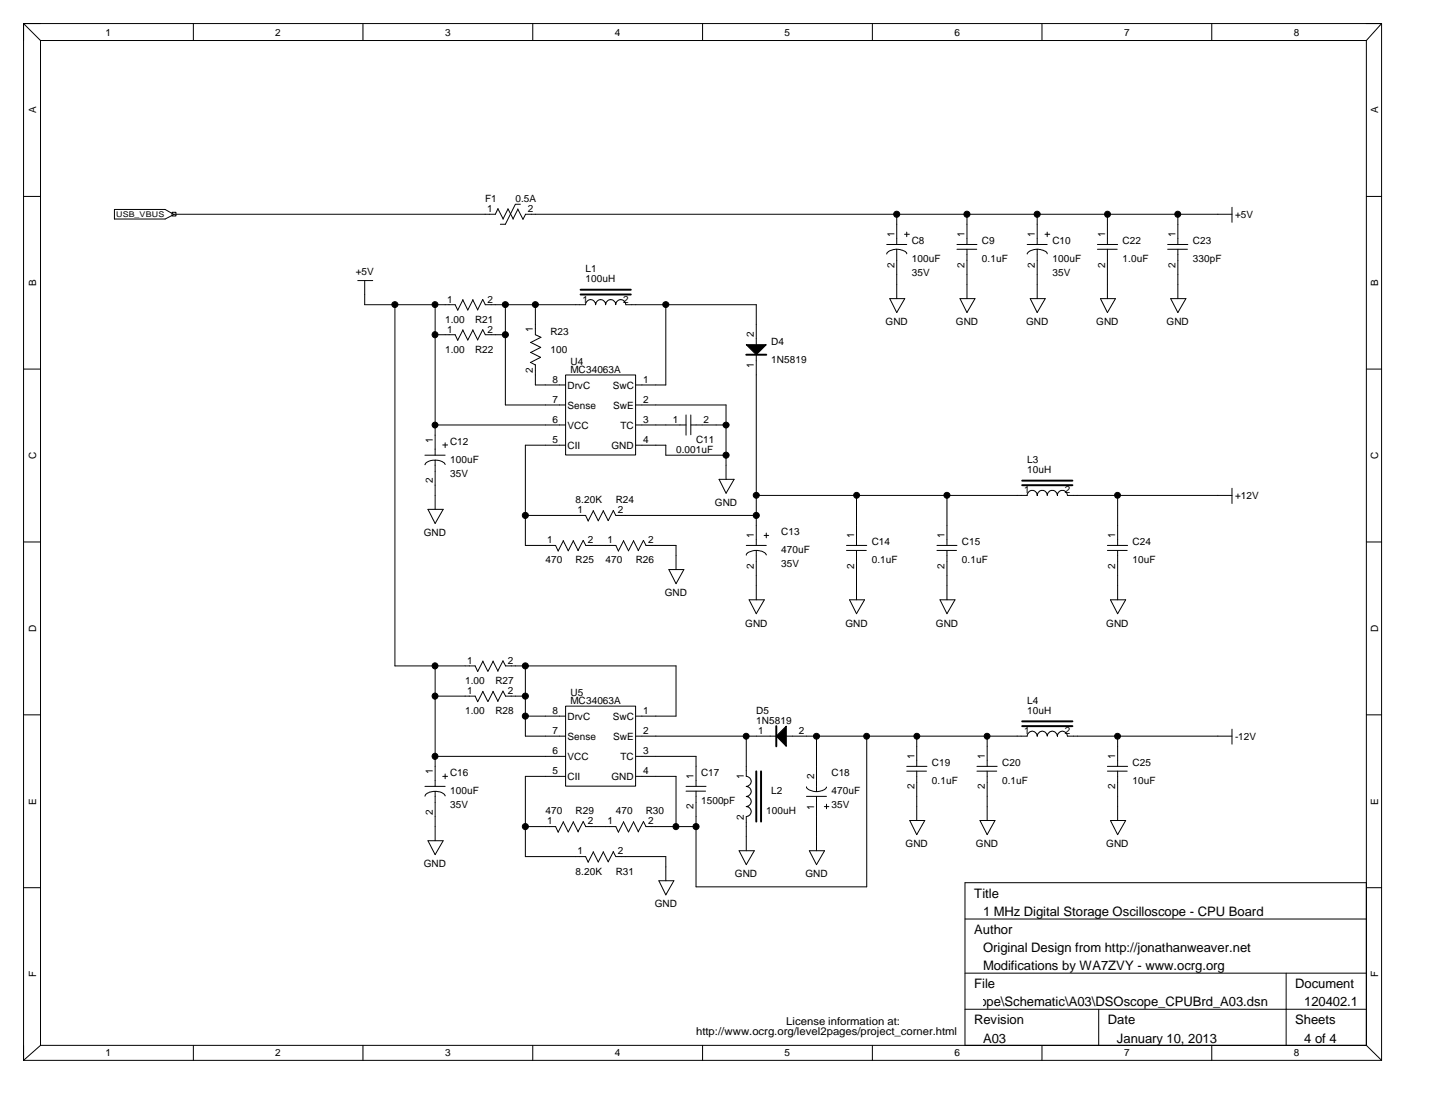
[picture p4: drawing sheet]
<svg xmlns="http://www.w3.org/2000/svg" width="279mm" height="216mm" viewBox="0 0 279 216" stroke-linecap="round" stroke-linejoin="round" font-family="sans-serif">
<g fill="none" stroke="#000" stroke-width=".19">
<path d="M4.6 4.6h264.4M4.6 4.6v201.8M4.6 4.6l3.3 3.3M7.9 7.9h258.1M7.9 7.9v195.6M37.6 4.6v3.3M70.7 4.6v3.3M103.7 4.6v3.3M136.8 4.6v3.3M169.9 4.6v3.3M202.9 4.6v3.3M235.9 4.6v3.3"/>
<path d="M266 7.9v195.6M269 4.6v201.8M269 4.6l-3 3.3M4.6 38.2h3.3M101.3 39.8h-1l-1.9 3.9h-1M266 38.2h3M22.3 40.8h9.8l1.8 1-1.8 .8h-9.8zM33.5 41.3h.8v.8h-.8zM69.7 54.6h2.9M71 54.6v4.7h17.6l.5 1.1 1-2.1M76.9 59.3v70.3h15.6l.5 1.1M84.7 59.3v29.3"/>
<path d="M90.1 58.3l1 2.1 1-2.1M92 58.3l1 2M97 40.6l-.6 1.1h-62.5M97 40.7l1 1.9M98.4 59.3v19.5h11.7M98.9 40.7l1 1.9M98.9 40.7l-1 1.9M100.8 40.7l1 2 .5-1M100.9 40.7l-1 1.9M102.3 41.7h137.6M104.2 59.3v5.9l1.1 .5M129.6 59.3v15.6h-5.8"/>
<path d="M172.6 47.6h3.9M173.2 58.1h3l-1.6 2.7zM174.6 48.5a1.9 1.9 0 0 0-2 1M174.6 48.5a1.98 1.98 0 0 1 1.9 .9M174.6 41.7v5.9M174.6 48.5v9.6M176.1 45.6h1M176.5 45.2v.9M186.3 47.6h3.9M186.3 48.5h3.9M186.9 58.1h2.9l-1.5 2.7zM188.3 41.7v5.9"/>
<path d="M188.3 48.5v9.6M200 47.6h3.9M200.6 58.1h2.9l-1.6 2.7zM201.9 48.5a2.02 2.02 0 0 0-1.9 1M201.9 48.5a2.62 2.62 0 0 1 2 .8v.1M201.9 41.7v5.9M201.9 48.5v9.6M203.5 45.6h.9M203.9 45.2v.9M213.7 47.6h3.9M213.7 48.5h3.8M214.3 58.1h2.9l-1.6 2.7z"/>
<path d="M215.6 41.7v5.9M215.6 48.5v9.6M227.3 47.6h4M227.3 48.5h3.9M227.9 58.1h3l-1.6 2.7zM229.3 41.7v5.9M229.3 48.5v9.6M239.9 40.4v2.9M4.6 71.9h3.3M84.7 65.2h3.9l.5 1.1M90.1 64.2l1 2 1-2M90.1 64.2l-1 2"/>
<path d="M92 64.2l1 2M93 60.3l1-2 .5 1h19.5a.97 .97 0 0 1 1-1 .97 .97 0 0 1 1 1 .99 .99 0 0 1 .8-1 .99 .99 0 0 1 1.1 .8v.2a1 1 0 0 1 1-1 1 1 0 0 1 1 1v-.2a.99 .99 0 0 1 1.1-.7 .99 .99 0 0 1 .8 .9h25.4v7.8M98.4 65.2h-3.9l-.5-1-1 2M103.3 70.5l.9 .5M103.3 68.6l2 1-2 1M103.3 66.6l2 1M104.2 71v3.9h5.9M105.3 67.6l-2 1M105.3 65.7l-2 1M110.1 73h13.7v15.6h-13.7zM123.8 78.8h17.6v14.5M145.3 67.1h3.9l-2 2z"/>
<path d="M147.2 69.1v37.1M266 71.9h3M82.7 88.6h4M83.3 99.2h3l-1.6 2.7zM84.7 89.6h-.4a1.83 1.83 0 0 0-1.6 .9M84.7 89.6h.4a1.69 1.69 0 0 1 1.6 .8M84.7 89.6v9.6M84.7 82.7h25.4M86.2 86.6h.9M86.7 86.2v.9M110.1 86.7h-7.8v19.5h5.9l.5 1.1M115.5 99.4l1 2"/>
<path d="M115.5 99.4l-1 2M117.5 99.4l-1 2M119.4 99.4l.5 .9h27.3M119.4 99.4l-1 2-1-2M123.8 86.7h5.8v1.9h11.8M123.8 82.7h9.8M133.6 80.8v3.9M134.5 82.7h6.9M134.5 80.8v3.8M140 93.3h2.9l-1.5 2.7zM147.2 96.4h52.8a1.09 1.09 0 0 1 .8-.9h.6l.2 .2 .3 .5v.2a1.06 1.06 0 0 1 .8-.9l.8 .1 .4 .6v.2a1.09 1.09 0 0 1 .8-.9h.4a1.09 1.09 0 0 1 .8 .9v-.2l.3-.5 .3-.2h.6a1.09 1.09 0 0 1 .7 .9h32.1M166.8 96.4v9.8"/>
<path d="M184.4 96.4v9.8M217.6 96.4v9.8M239.9 95.1v2.9M4.6 105.5h3.3M102.3 100.3h11.7l.5 1.1M109.7 105.3l.9 1.9M109.7 105.3l-1 1.9M111.6 105.3l1 1.9M111.6 105.3l-1 1.9M114 106.2h5.9l.5 1.1M114.1 106.2l-.5-1-1.1 2M121.4 105.3l1 1.9"/>
<path d="M121.4 105.3l-1 1.9M123.3 105.3l1 1.9M123.4 105.3l-1 1.9M125.7 106.2h5.9v4.7M125.8 106.2l-.5-1-1 2M130.2 110.9h3l-1.6 2.7zM145.3 106.2h3.9M145.9 116.8h2.9l-1.6 2.7zM147.2 107.2a1.9 1.9 0 0 0-1.9 .9M147.2 107.2a1.98 1.98 0 0 1 2 .8M147.2 107.2v9.6M148.8 104.2h.9"/>
<path d="M149.2 103.8v.9M164.8 106.2h4M164.8 107.2h3.9M165.4 116.8h2.9l-1.5 2.7zM166.8 107.2v9.6M182.4 106.2h3.9M182.4 107.2h3.8M183 116.8h2.9l-1.5 2.7zM184.4 107.2v9.6M215.6 106.2h4M215.6 107.2h3.9M216.2 116.8h3l-1.6 2.7z"/>
<path d="M217.6 107.2v9.6M266 105.5h3M4.6 139.2h3.3M84.7 129.6v23.5M84.7 135.5h7.8l.5 1.1M94 128.7l1 2M94 134.6l1 1.9M94 128.7l-1 2M94 134.6l-1 2M96 128.7l1 2M96 134.6l1 1.9M96 128.7l-1 2"/>
<path d="M96 134.6l-1 2M98.4 129.6h33.2v9.8h-7.8M98.4 135.5h3.9M98.4 129.6l-.5-.9-1 2M98.4 135.5l-.5-1-1 2M102.3 139.4h7.8M102.3 129.6v13.7h7.8M110.1 137.5h13.7v15.5h-13.7zM266 139.2h3M82.7 153.1h4M84.7 154.1a2.04 2.04 0 0 0-2 .9M84.7 154.1a1.91 1.91 0 0 1 2 .9"/>
<path d="M84.7 147.2h25.4M84.7 154.1v9.6M86.2 151.1h.9M86.7 150.7v.9M109.7 160l.9 1.9M109.7 160l-1 2M110.1 151.1h-7.8v15.7h11.7l.5 1.1M111.6 160l1 1.9M111.6 160l-1 2M121.4 160l1 1.9M121.4 160l-1 2M123.3 160l1 1.9"/>
<path d="M123.4 160l-1 2M123.8 151.1h7.8v9.8M123.8 143.3h27.3M123.8 147.2h11.7v5.9M133.6 153.1h3.9M133.6 154h3.8M145.3 143.3v7.8a.99 .99 0 0 1 1 .9 .99 .99 0 0 1-.8 1.1h-.2a.99 .99 0 0 1 .9 .9 .99 .99 0 0 1-.7 1h-.2a1 1 0 0 1 1 1 1 1 0 0 1-1 1 1.01 1.01 0 0 1 1 1 1.01 1.01 0 0 1-1 1v6.6M151.1 143.3l2-1.9v3.9zM153.1 143.3h46.9a.97 .97 0 0 1 1-1 .97 .97 0 0 1 .9 1 .99 .99 0 0 1 .9-.9 .99 .99 0 0 1 1.1 .7v.2a1 1 0 0 1 1-1 1 1 0 0 1 1 1 .97 .97 0 0 1 1.4-.8l.4 .4 .1 .4h32.1M157 153.2a1.9 1.9 0 0 0 2 .9M157 155h3.9M159 143.3v10.8"/>
<path d="M159 155v10.6M160.5 157h.9M160.9 153.2a1.91 1.91 0 0 1-1.9 .9M160.9 156.6v.9M168.8 143.3v29.3h-33.3v-18.6M176.5 149.2h4M176.5 150.1h3.9M177.1 159.7h3l-1.6 2.8zM178.5 143.3v5.9M178.5 150.1v9.6M190.2 149.2h4M190.2 150.1h3.9"/>
<path d="M190.8 159.7h2.9l-1.5 2.8zM192.2 143.3v5.9M192.2 150.1v9.6M215.6 149.2h4M215.6 150.1h3.9M216.2 159.7h3l-1.6 2.8zM217.6 143.3v5.9M217.6 150.1v9.6M239.9 142v2.9M4.6 172.8h3.3M83.3 163.7h3l-1.6 2.7zM102.3 160.9h5.9l.5 1.1"/>
<path d="M114 160.9h5.9l.5 1.1M114.1 160.9l-.5-1-1.1 2M115.5 165.8l1 2M115.5 165.8l-1 2M117.5 165.8l-1 2M119.4 165.8l.5 1h9.7v4.7M119.4 165.8l-1 2-1-2M125.7 160.9h9.8M125.8 160.9l-.5-1-1 2M128.3 171.5h2.9l-1.6 2.7zM143.9 165.6h3l-1.6 2.7zM157.6 165.6h2.9l-1.5 2.7z"/>
<path d="M187.9 178.9h78.1M266 171.8h-78.1v31.7M266 172.8h3M187.9 189.5h78.1M187.9 196.5h78.1M213.9 196.5v7M250.4 189.5v14M4.6 206.4h264.4M7.9 203.5h258.1M7.9 203.5l-3.3 2.9M37.6 203.5v2.9M70.7 203.5v2.9"/>
<path d="M103.7 203.5v2.9M136.8 203.5v2.9M169.9 203.5v2.9M202.9 203.5v2.9M235.9 203.5v2.9M266 203.5l3 2.9"/>
<circle cx="76.9" cy="59.3" r=".58"/>
<circle cx="84.7" cy="59.3" r=".57"/>
<circle cx="98.4" cy="59.3" r=".58"/>
<circle cx="104.2" cy="59.3" r=".58"/>
<circle cx="129.6" cy="59.3" r=".58"/>
<circle cx="174.6" cy="41.7" r=".59"/>
<circle cx="188.3" cy="41.7" r=".59"/>
<circle cx="201.9" cy="41.7" r=".59"/>
<circle cx="215.6" cy="41.7" r=".59"/>
<circle cx="229.3" cy="41.7" r=".59"/>
<circle cx="84.7" cy="65.2" r=".59"/>
<circle cx="98.4" cy="65.2" r=".59"/>
<circle cx="84.7" cy="82.7" r=".57"/>
<circle cx="141.4" cy="88.6" r=".59"/>
<circle cx="141.4" cy="82.7" r=".58"/>
<circle cx="147.3" cy="96.4" r=".58"/>
<circle cx="166.8" cy="96.4" r=".57"/>
<circle cx="184.4" cy="96.4" r=".58"/>
<circle cx="217.6" cy="96.4" r=".57"/>
<circle cx="102.3" cy="100.3" r=".59"/>
<circle cx="147.2" cy="100.3" r=".59"/>
<circle cx="84.7" cy="129.6" r=".59"/>
<circle cx="84.7" cy="135.5" r=".59"/>
<circle cx="102.3" cy="135.5" r=".59"/>
<circle cx="102.3" cy="129.6" r=".59"/>
<circle cx="102.3" cy="139.4" r=".59"/>
<circle cx="84.7" cy="147.2" r=".59"/>
<circle cx="145.3" cy="143.3" r=".57"/>
<circle cx="159" cy="143.3" r=".58"/>
<circle cx="168.7" cy="143.3" r=".57"/>
<circle cx="178.5" cy="143.3" r=".57"/>
<circle cx="192.2" cy="143.3" r=".57"/>
<circle cx="217.6" cy="143.3" r=".57"/>
<circle cx="102.3" cy="160.9" r=".59"/>
<circle cx="131.6" cy="160.9" r=".59"/>
<circle cx="135.5" cy="160.9" r=".59"/>
</g>
<g fill="#000">
<path d="M145.3 67.1h3.9l-2 2zM151.1 143.3l2-1.9v3.9z"/>
<circle cx="76.9" cy="59.3" r=".58"/>
<circle cx="84.7" cy="59.3" r=".57"/>
<circle cx="98.4" cy="59.3" r=".58"/>
<circle cx="104.2" cy="59.3" r=".58"/>
<circle cx="129.6" cy="59.3" r=".58"/>
<circle cx="174.6" cy="41.7" r=".59"/>
<circle cx="188.3" cy="41.7" r=".59"/>
<circle cx="201.9" cy="41.7" r=".59"/>
<circle cx="215.6" cy="41.7" r=".59"/>
<circle cx="229.3" cy="41.7" r=".59"/>
<circle cx="84.7" cy="65.2" r=".59"/>
<circle cx="98.4" cy="65.2" r=".59"/>
<circle cx="84.7" cy="82.7" r=".57"/>
<circle cx="141.4" cy="88.6" r=".59"/>
<circle cx="141.4" cy="82.7" r=".58"/>
<circle cx="147.3" cy="96.4" r=".58"/>
<circle cx="166.8" cy="96.4" r=".57"/>
<circle cx="184.4" cy="96.4" r=".58"/>
<circle cx="217.6" cy="96.4" r=".57"/>
<circle cx="102.3" cy="100.3" r=".59"/>
<circle cx="147.2" cy="100.3" r=".59"/>
<circle cx="84.7" cy="129.6" r=".59"/>
<circle cx="84.7" cy="135.5" r=".59"/>
<circle cx="102.3" cy="135.5" r=".59"/>
<circle cx="102.3" cy="129.6" r=".59"/>
<circle cx="102.3" cy="139.4" r=".59"/>
<circle cx="84.7" cy="147.2" r=".59"/>
<circle cx="145.3" cy="143.3" r=".57"/>
<circle cx="159" cy="143.3" r=".58"/>
<circle cx="168.7" cy="143.3" r=".57"/>
<circle cx="178.5" cy="143.3" r=".57"/>
<circle cx="192.2" cy="143.3" r=".57"/>
<circle cx="217.6" cy="143.3" r=".57"/>
<circle cx="102.3" cy="160.9" r=".59"/>
<circle cx="131.6" cy="160.9" r=".59"/>
<circle cx="135.5" cy="160.9" r=".59"/>
</g>
<path d="M113 57.3h9.8M113 56.4h9.8M145.3 69.1h3.9M199 94.5h9.8M199 93.6h9.8M147.2 150.2v9.7M148.2 150.2v9.7M151.1 141.4v3.9M199 141.4h9.8M199 140.4h9.8" fill="none" stroke="#000" stroke-width=".38"/>
<g font-size="2.5">
<text x="189.7" y="174.9">Title</text>
<text x="191.4" y="178.4">1 MHz Digital Storage Oscilloscope - CPU Board</text>
<text x="189.7" y="181.9">Author</text>
<text x="191.4" y="185.4">Original Design from http://jonathanweaver.net</text>
<text x="191.4" y="188.9">Modifications by WA7ZVY - www.ocrg.org</text>
<text x="146" y="195.9">C:\Users\pmesser\_Paul\Design\DSOscope\Schematic\A03\DSOscope_CPUBrd_A03.dsn</text>
<text x="189.7" y="192.4">File</text>
<text x="252.2" y="192.4">Document</text>
<text x="253.9" y="195.9">120402.1</text>
<text x="189.7" y="199.4">Revision</text>
<text x="191.4" y="203">A03</text>
<text x="215.7" y="199.4">Date</text>
<text x="217.5" y="203">January 10, 2013</text>
<text x="252.2" y="199.4">Sheets</text>
<text x="253.9" y="203">4 of 4</text>
</g>
<g font-size="2.1">
<text x="135.5" y="201.5">http://www.ocrg.org/level2pages/project_corner.html</text>
<text x="153.1" y="199.5">License information at:</text>
</g>
<g font-size="1.9">
<text x="20.5" y="7.1">1</text>
<text x="53.6" y="7.1">2</text>
<text x="86.7" y="7.1">3</text>
<text x="119.7" y="7.1">4</text>
<text x="152.8" y="7.1">5</text>
<text x="185.8" y="7.1">6</text>
<text x="218.9" y="7.1">7</text>
<text x="251.9" y="7.1">8</text>
<text x="7" y="22.1" transform="rotate(-90 7 22.1)">A</text>
<text x="268.3" y="22.1" transform="rotate(-90 268.3 22.1)">A</text>
<text x="94.5" y="39.3">F1</text>
<text x="94.9" y="41.3">1</text>
<text x="100.3" y="39.3">0.5A</text>
<text x="102.8" y="41.3">2</text>
<text x="174.1" y="46.1" transform="rotate(-90 174.1 46.1)">1</text>
<text x="177.5" y="47.6">C8</text>
<text x="187.8" y="46.1" transform="rotate(-90 187.8 46.1)">1</text>
<text x="191.2" y="47.6">C9</text>
<text x="201.5" y="46.1" transform="rotate(-90 201.5 46.1)">1</text>
<text x="204.9" y="47.6">C10</text>
<text x="215.2" y="46.1" transform="rotate(-90 215.2 46.1)">1</text>
<text x="218.6" y="47.6">C22</text>
<text x="228.9" y="46.1" transform="rotate(-90 228.9 46.1)">1</text>
<text x="232.3" y="47.6">C23</text>
<text x="240.5" y="42.4">+5V</text>
<text x="69.3" y="53.6">+5V</text>
<text x="114" y="53">L1</text>
<text x="174.1" y="52.1" transform="rotate(-90 174.1 52.1)">2</text>
<text x="177.5" y="51.1">100uF</text>
<text x="177.5" y="53.8">35V</text>
<text x="187.8" y="52.1" transform="rotate(-90 187.8 52.1)">2</text>
<text x="191.2" y="51.1">0.1uF</text>
<text x="201.5" y="52.1" transform="rotate(-90 201.5 52.1)">2</text>
<text x="204.9" y="51.1">100uF</text>
<text x="204.9" y="53.8">35V</text>
<text x="215.2" y="52.1" transform="rotate(-90 215.2 52.1)">2</text>
<text x="218.6" y="51.1">1.0uF</text>
<text x="228.9" y="52.1" transform="rotate(-90 228.9 52.1)">2</text>
<text x="232.3" y="51.1">330pF</text>
<text x="7" y="55.7" transform="rotate(-90 7 55.7)">B</text>
<text x="87.1" y="58.9">1</text>
<text x="94.9" y="58.9">2</text>
<text x="113.4" y="58.9">1</text>
<text x="114" y="55">100uH</text>
<text x="121.3" y="58.9">2</text>
<text x="268.3" y="55.7" transform="rotate(-90 268.3 55.7)">B</text>
<text x="86.7" y="62.8">1.00</text>
<text x="87.1" y="64.7">1</text>
<text x="92.5" y="62.8">R21</text>
<text x="94.9" y="64.7">2</text>
<text x="103.8" y="64.7" transform="rotate(-90 103.8 64.7)">1</text>
<text x="107.2" y="65.1">R23</text>
<text x="146.8" y="65.7" transform="rotate(-90 146.8 65.7)">2</text>
<text x="172.4" y="63.3">GND</text>
<text x="186.1" y="63.3">GND</text>
<text x="199.8" y="63.3">GND</text>
<text x="213.5" y="63.3">GND</text>
<text x="227.1" y="63.3">GND</text>
<text x="86.7" y="68.6">1.00</text>
<text x="92.5" y="68.6">R22</text>
<text x="107.2" y="68.6">100</text>
<text x="111.1" y="71">U4</text>
<text x="146.8" y="71.6" transform="rotate(-90 146.8 71.6)">1</text>
<text x="150.2" y="67.1">D4</text>
<text x="150.2" y="70.6">1N5819</text>
<text x="103.8" y="72.6" transform="rotate(-90 103.8 72.6)">2</text>
<text x="107.6" y="74.5">8</text>
<text x="110.5" y="75.7">DrvC</text>
<text x="111.1" y="72.6">MC34063A</text>
<text x="119.3" y="75.7">SwC</text>
<text x="125.2" y="74.5">1</text>
<text x="107.6" y="82.3">6</text>
<text x="107.6" y="78.4">7</text>
<text x="110.5" y="83.5">VCC</text>
<text x="110.5" y="79.6">Sense</text>
<text x="119.4" y="79.6">SwE</text>
<text x="120.8" y="83.5">TC</text>
<text x="125.2" y="82.3">3</text>
<text x="125.2" y="78.4">2</text>
<text x="131" y="82.3">1</text>
<text x="137" y="82.3">2</text>
<text x="7" y="89.4" transform="rotate(-90 7 89.4)">C</text>
<text x="84.3" y="86.2" transform="rotate(-90 84.3 86.2)">1</text>
<text x="87.6" y="86.6">C12</text>
<text x="107.6" y="86.2">5</text>
<text x="110.5" y="87.4">CII</text>
<text x="119.1" y="87.4">GND</text>
<text x="125.2" y="86.2">4</text>
<text x="131.6" y="88.2">0.001uF</text>
<text x="135.5" y="86.2">C11</text>
<text x="268.3" y="89.4" transform="rotate(-90 268.3 89.4)">C</text>
<text x="84.3" y="94.1" transform="rotate(-90 84.3 94.1)">2</text>
<text x="87.6" y="90.1">100uF</text>
<text x="87.6" y="92.9">35V</text>
<text x="200" y="90.1">L3</text>
<text x="200" y="92.1">10uH</text>
<text x="112.1" y="98">8.20K</text>
<text x="112.5" y="99.9">1</text>
<text x="119.9" y="98">R24</text>
<text x="120.3" y="99.9">2</text>
<text x="139.2" y="98.5">GND</text>
<text x="199.4" y="96">1</text>
<text x="207.3" y="96">2</text>
<text x="240.5" y="97.2">+12V</text>
<text x="82.5" y="104.4">GND</text>
<text x="106.6" y="105.8">1</text>
<text x="114.5" y="105.8">2</text>
<text x="118.3" y="105.8">1</text>
<text x="126.2" y="105.8">2</text>
<text x="146.8" y="104.7" transform="rotate(-90 146.8 104.7)">1</text>
<text x="152.1" y="104.2">C13</text>
<text x="152.1" y="107.8">470uF</text>
<text x="166.3" y="104.7" transform="rotate(-90 166.3 104.7)">1</text>
<text x="169.7" y="106.2">C14</text>
<text x="183.9" y="104.7" transform="rotate(-90 183.9 104.7)">1</text>
<text x="187.3" y="106.2">C15</text>
<text x="217.1" y="104.7" transform="rotate(-90 217.1 104.7)">1</text>
<text x="220.5" y="106.2">C24</text>
<text x="106.2" y="109.7">470</text>
<text x="112.1" y="109.7">R25</text>
<text x="117.9" y="109.7">470</text>
<text x="123.8" y="109.7">R26</text>
<text x="146.8" y="110.7" transform="rotate(-90 146.8 110.7)">2</text>
<text x="152.1" y="110.5">35V</text>
<text x="166.3" y="110.7" transform="rotate(-90 166.3 110.7)">2</text>
<text x="169.7" y="109.7">0.1uF</text>
<text x="183.9" y="110.7" transform="rotate(-90 183.9 110.7)">2</text>
<text x="187.3" y="109.7">0.1uF</text>
<text x="217.1" y="110.7" transform="rotate(-90 217.1 110.7)">2</text>
<text x="220.5" y="109.7">10uF</text>
<text x="129.4" y="116.1">GND</text>
<text x="7" y="123.1" transform="rotate(-90 7 123.1)">D</text>
<text x="145.1" y="122">GND</text>
<text x="164.6" y="122">GND</text>
<text x="182.2" y="122">GND</text>
<text x="215.4" y="122">GND</text>
<text x="268.3" y="123.1" transform="rotate(-90 268.3 123.1)">D</text>
<text x="90.9" y="129.2">1</text>
<text x="98.9" y="129.2">2</text>
<text x="90.6" y="133.2">1.00</text>
<text x="90.9" y="135.1">1</text>
<text x="96.4" y="133.2">R27</text>
<text x="98.9" y="135.1">2</text>
<text x="111.1" y="135.5">U5</text>
<text x="111.1" y="137">MC34063A</text>
<text x="200" y="137">L4</text>
<text x="90.6" y="139">1.00</text>
<text x="96.4" y="139">R28</text>
<text x="107.6" y="142.9">7</text>
<text x="107.6" y="139">8</text>
<text x="110.5" y="140.1">DrvC</text>
<text x="119.3" y="140.1">SwC</text>
<text x="125.2" y="139">1</text>
<text x="125.2" y="142.9">2</text>
<text x="147.2" y="139">D5</text>
<text x="147.2" y="140.9">1N5819</text>
<text x="147.6" y="142.9">1</text>
<text x="155.5" y="142.9">2</text>
<text x="199.4" y="142.9">1</text>
<text x="200" y="139">10uH</text>
<text x="207.3" y="142.9">2</text>
<text x="107.6" y="146.8">6</text>
<text x="110.5" y="148">VCC</text>
<text x="110.5" y="144.1">Sense</text>
<text x="119.4" y="144.1">SwE</text>
<text x="120.8" y="148">TC</text>
<text x="125.2" y="146.8">3</text>
<text x="178" y="147.8" transform="rotate(-90 178 147.8)">1</text>
<text x="181.5" y="149.2">C19</text>
<text x="191.7" y="147.8" transform="rotate(-90 191.7 147.8)">1</text>
<text x="195.1" y="149.2">C20</text>
<text x="217.1" y="147.8" transform="rotate(-90 217.1 147.8)">1</text>
<text x="220.5" y="149.2">C25</text>
<text x="240.5" y="144.1">-12V</text>
<text x="84.3" y="150.7" transform="rotate(-90 84.3 150.7)">1</text>
<text x="87.6" y="151.1">C16</text>
<text x="87.6" y="154.6">100uF</text>
<text x="107.6" y="150.7">5</text>
<text x="110.5" y="151.9">CII</text>
<text x="119.1" y="151.9">GND</text>
<text x="125.2" y="150.7">4</text>
<text x="135.1" y="151.7" transform="rotate(-90 135.1 151.7)">1</text>
<text x="136.5" y="151.1">C17</text>
<text x="144.8" y="151.7" transform="rotate(-90 144.8 151.7)">1</text>
<text x="150.2" y="154.6">L2</text>
<text x="158.5" y="151.7" transform="rotate(-90 158.5 151.7)">2</text>
<text x="161.9" y="151.1">C18</text>
<text x="161.9" y="154.6">470uF</text>
<text x="178" y="153.7" transform="rotate(-90 178 153.7)">2</text>
<text x="181.5" y="152.7">0.1uF</text>
<text x="191.7" y="153.7" transform="rotate(-90 191.7 153.7)">2</text>
<text x="195.1" y="152.7">0.1uF</text>
<text x="217.1" y="153.7" transform="rotate(-90 217.1 153.7)">2</text>
<text x="220.5" y="152.7">10uF</text>
<text x="7" y="156.6" transform="rotate(-90 7 156.6)">E</text>
<text x="84.3" y="158.6" transform="rotate(-90 84.3 158.6)">2</text>
<text x="87.6" y="157.4">35V</text>
<text x="106.2" y="158.6">470</text>
<text x="106.6" y="160.5">1</text>
<text x="112.1" y="158.6">R29</text>
<text x="114.5" y="160.5">2</text>
<text x="118.3" y="160.5">1</text>
<text x="119.9" y="158.6">470</text>
<text x="125.7" y="158.6">R30</text>
<text x="126.2" y="160.5">2</text>
<text x="135.1" y="157.6" transform="rotate(-90 135.1 157.6)">2</text>
<text x="136.5" y="156.6">1500pF</text>
<text x="144.8" y="159.6" transform="rotate(-90 144.8 159.6)">2</text>
<text x="149.2" y="158.6">100uH</text>
<text x="158.5" y="157.6" transform="rotate(-90 158.5 157.6)">1</text>
<text x="161.9" y="157.4">35V</text>
<text x="268.3" y="156.6" transform="rotate(-90 268.3 156.6)">E</text>
<text x="112.5" y="166.3">1</text>
<text x="120.3" y="166.3">2</text>
<text x="176.3" y="164.9">GND</text>
<text x="190" y="164.9">GND</text>
<text x="215.4" y="164.9">GND</text>
<text x="82.5" y="168.8">GND</text>
<text x="112.1" y="170.3">8.20K</text>
<text x="119.9" y="170.3">R31</text>
<text x="143.1" y="170.8">GND</text>
<text x="156.8" y="170.8">GND</text>
<text x="127.5" y="176.7">GND</text>
<text x="7" y="190.2" transform="rotate(-90 7 190.2)">F</text>
<text x="268.3" y="190.2" transform="rotate(-90 268.3 190.2)">F</text>
<text x="20.5" y="205.6">1</text>
<text x="53.6" y="205.6">2</text>
<text x="86.7" y="205.6">3</text>
<text x="119.7" y="205.6">4</text>
<text x="152.8" y="205.6">5</text>
<text x="185.8" y="205.6">6</text>
<text x="218.9" y="205.6">7</text>
<text x="251.9" y="205.6">8</text>
</g>
<text font-size="1.5" x="22.6" y="42.3">USB_VBUS</text>
</svg>
